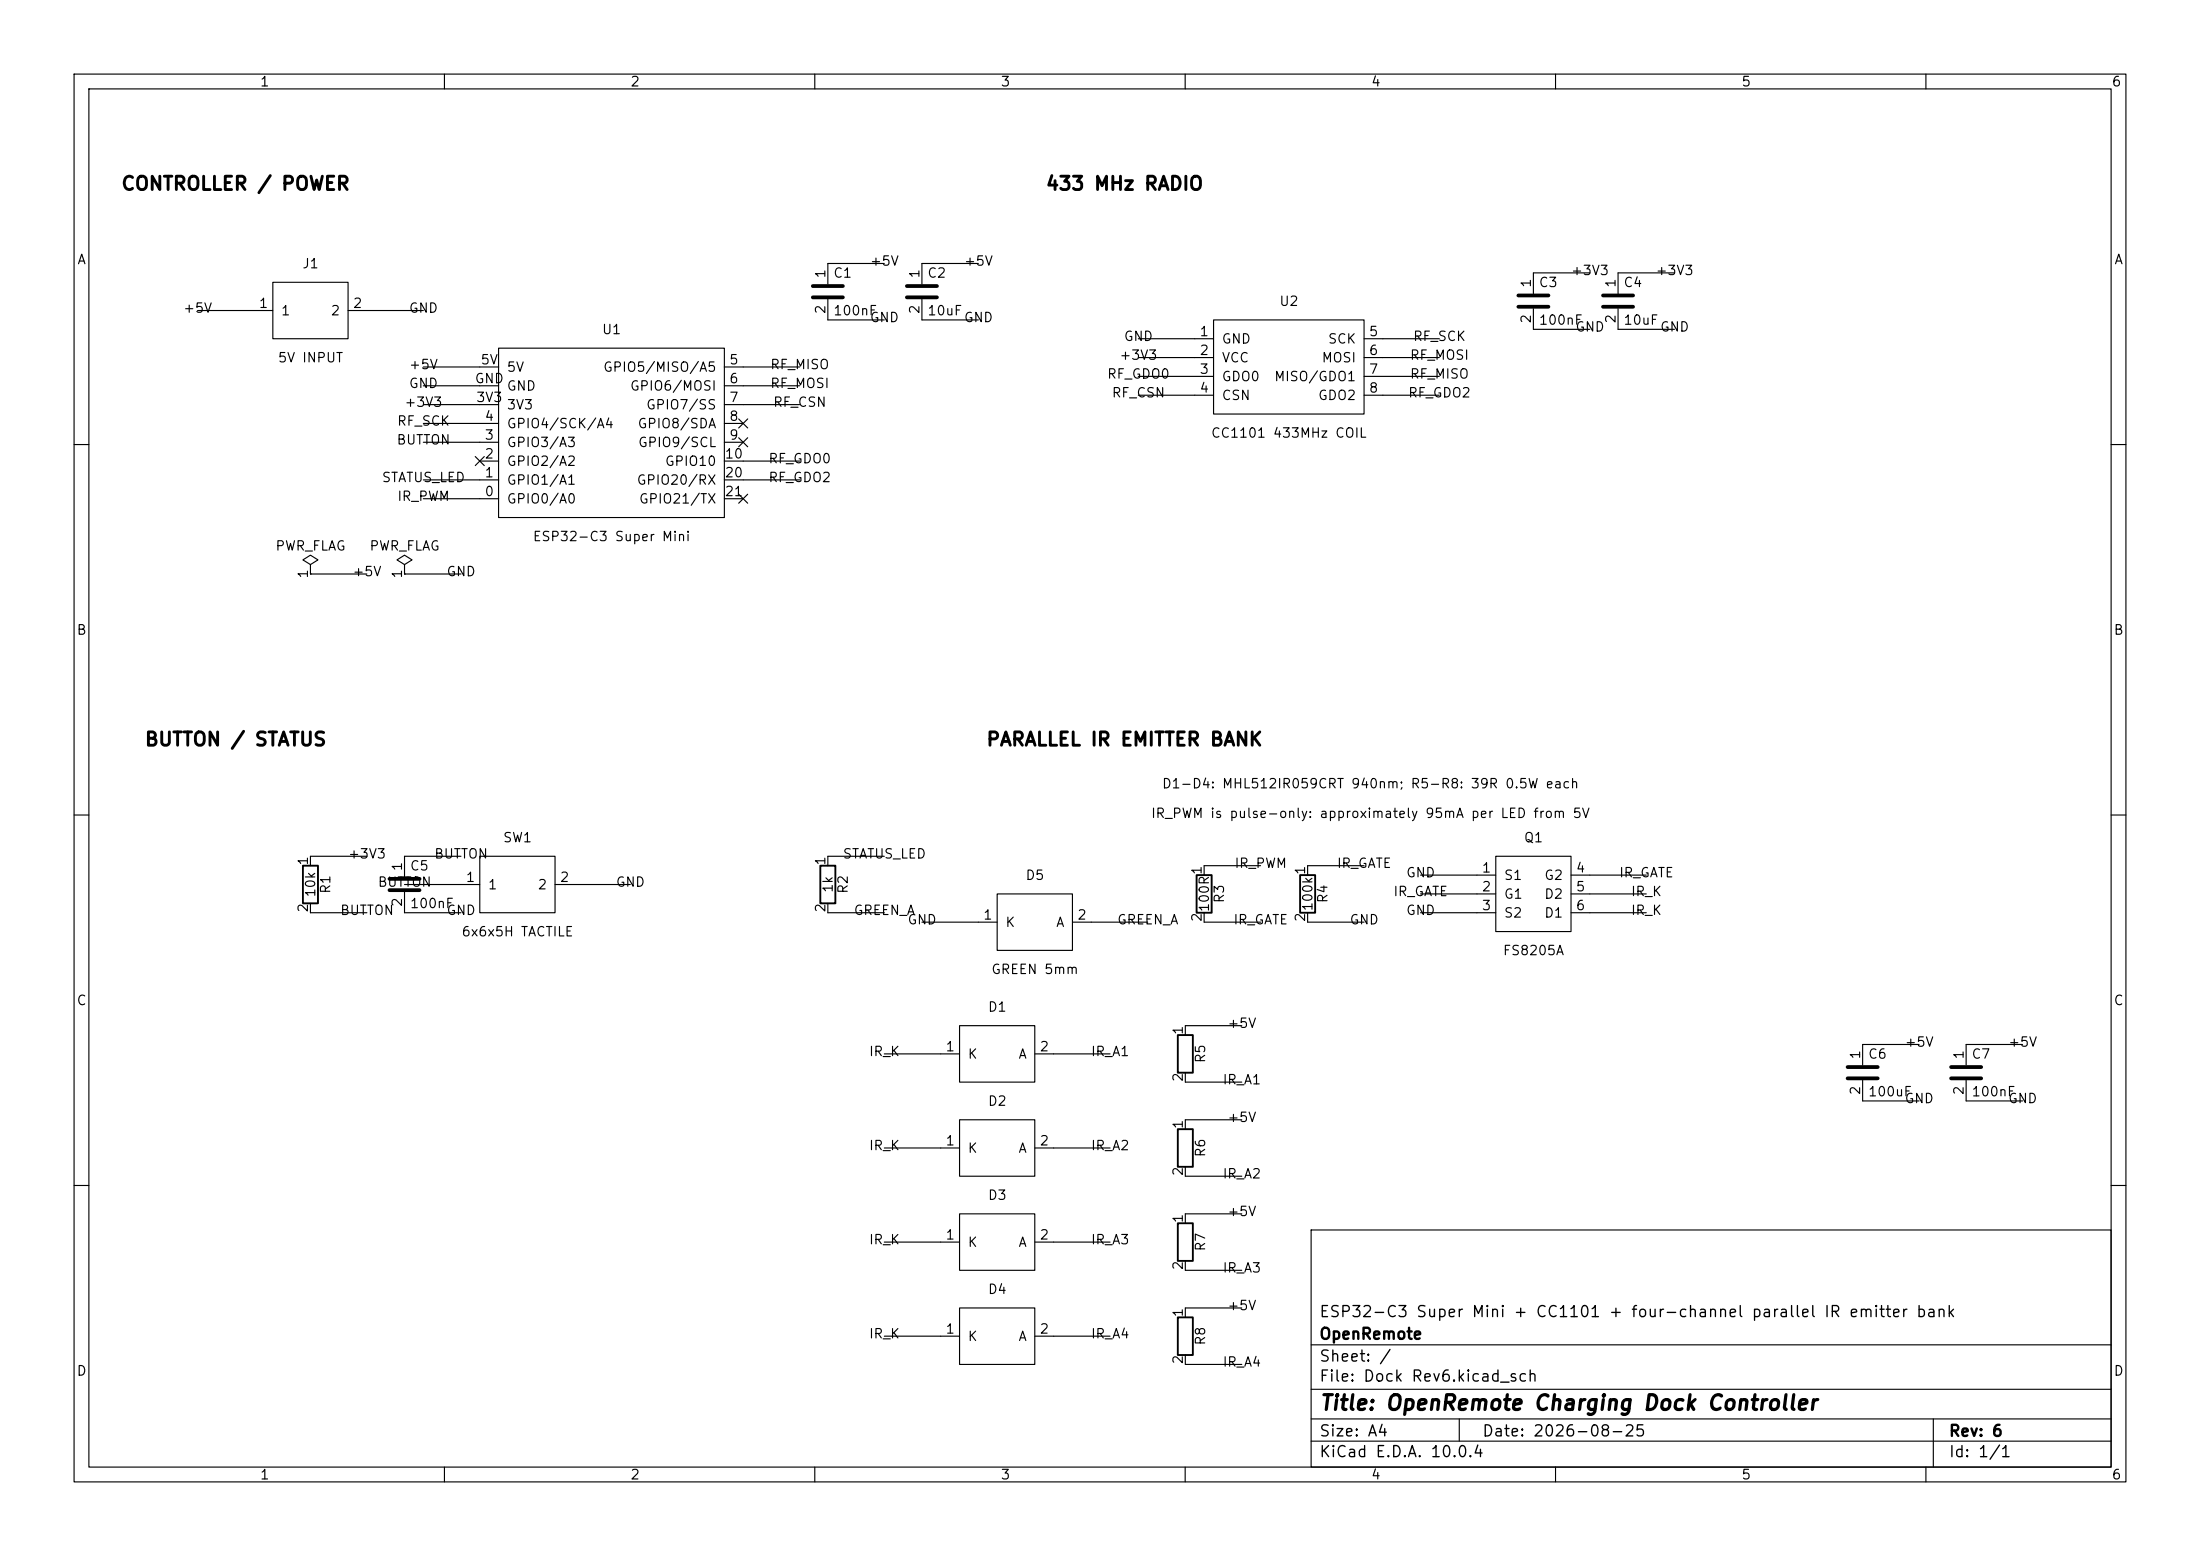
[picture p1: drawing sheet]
<svg xmlns="http://www.w3.org/2000/svg" width="297mm" height="210mm" viewBox="0 0 297 210" stroke-linecap="round" stroke-linejoin="round" font-family="sans-serif">
<g fill="none" stroke="#000" stroke-width=".15">
<path d="M10 10h277v190h-277zM12 12h273v186h-273zM60 10v2M110 10v2M160 10v2M210 10v2M260 10v2M36.8 38.1h10.2v7.6h-10.2zM119.4 35.6h-7.6v2.8M132.1 35.6h-7.6v2.8M214.6 36.8h-7.6v2.8M226.1 36.8h-7.7v2.8"/>
<path d="M26.7 41.9h10.1M47 41.9h10.1M57.1 59.7h10.2M57.1 54.6h10.2M57.1 57.2h10.2M57.1 49.5h10.2M57.1 52.1h10.2M67.3 47h30.5v22.9h-30.5zM97.8 59.7h2.5M97.8 54.6h10.1M97.8 57.2h2.5M97.8 49.5h10.1"/>
<path d="M97.8 52.1h10.1M99.7 56.5l1.2 1.3M99.7 59.1l1.2 1.2M100.9 56.5l-1.2 1.3M100.9 59.1l-1.2 1.2M111.8 40.4v2.8h7.6M124.5 40.4v2.8h7.6M153.7 45.7h10.1M153.7 48.3h10.1M153.7 50.8h10.1M153.7 53.3h10.1M163.8 43.2h20.3v12.7h-20.3z"/>
<path d="M184.1 45.7h10.2M184.1 48.3h10.2M184.1 50.8h10.2M184.1 53.3h10.2M207 41.7v2.8h7.6M218.4 41.7v2.8h7.7M10 60h2M41.9 76.2l1-.6-1-.7-1 .7 1 .6v1.3M41.9 77.5h.1M41.9 77.5h7.6M54.6 76.2l1-.6-1-.7-1 .7 1 .6v1.3M54.6 77.5h.1"/>
<path d="M54.6 77.5h7.6M57.1 67.3h10.2M57.1 64.8h10.2M64.2 61.6l1.2 1.2M64.8 62.2h2.5M65.4 61.6l-1.2 1.2M97.8 67.3h2.5M97.8 64.8h10.1M97.8 62.2h10.1M99.7 66.7l1.2 1.2M100.9 66.7l-1.2 1.2M285 60h2"/>
<path d="M10 110h2M49.5 115.6h-7.6v1.2M54.6 119.4h10.2M62.2 115.6h-7.6v2.8M64.8 115.6h10.1v7.6h-10.1zM74.9 119.4h10.2M119.4 115.6h-7.6v1.2M170.2 116.8h-7.6v1.3M184.1 116.8h-7.6v1.3M191.8 118.1h10.1M201.9 115.6h10.2v10.1h-10.2zM212.1 118.1h10.1"/>
<path d="M285 110h2M41.9 121.9v1.3h7.6M54.6 120.4v2.8h7.6M111.8 121.9v1.3h7.6M124.5 124.5h10.1M129.5 138.4h10.2v7.7h-10.2zM134.6 120.7h10.2v7.6h-10.2zM144.8 124.5h10.1M162.6 123.2v1.3h7.6M167.6 138.4h-7.6v1.3M176.5 123.2v1.3h7.6M191.8 120.7h10.1"/>
<path d="M191.8 123.2h10.1M212.1 120.7h10.1M212.1 123.2h10.1M119.4 154.9h10.1M119.4 142.2h10.1M129.5 151.1h10.2v7.7h-10.2zM139.7 154.9h10.2M139.7 142.2h10.2M160 144.8v1.3h7.6M160 157.5v1.3h7.6M167.6 151.1h-7.6v1.3M251.5 145.8v2.8h7.6"/>
<path d="M259.1 141h-7.6v2.8M265.4 145.8v2.8h7.6M273 141h-7.6v2.8M10 160h2M119.4 167.6h10.1M129.5 163.8h10.2v7.7h-10.2zM129.5 176.5h10.2v7.7h-10.2zM139.7 167.6h10.2M160 170.2v1.3h7.6M167.6 163.8h-7.6v1.3M167.6 176.5h-7.6v1.3M177 166h108v32h-108z"/>
<path d="M285 160h2M60 198v2M110 198v2M119.4 180.3h10.1M139.7 180.3h10.2M160 198v2M160 182.9v1.3h7.6M177 194.5h108M177 191.5h108M177 187.5h108M177 181.5h108M197 191.5v3"/>
<path d="M210 198v2M260 198v2M261 191.5v6.5"/>
</g>
<path d="M40.9 116.8h2v5.1h-2zM110.7 116.8h2.1v5.1h-2.1zM161.5 118.1h2.1v5.1h-2.1zM175.5 118.1h2v5.1h-2zM159 139.7h2v5.1h-2zM159 152.4h2v5.1h-2zM159 177.8h2v5.1h-2zM159 165.1h2v5.1h-2z" fill="none" stroke="#000" stroke-width=".25"/>
<g fill="none" stroke="#000" stroke-width=".51">
<path d="M109.7 38.6h4.1M122.4 38.6h4.1M205 39.9h4M216.4 39.9h4.1M109.7 40.1h4.1M122.4 40.1h4.1M205 41.4h4M216.4 41.4h4.1M52.6 118.6h4M52.6 120.1h4M249.4 144h4.1M249.4 145.5h4.1"/>
<path d="M263.4 144h4.1M263.4 145.5h4.1"/>
</g>
<text font-size="2" x="178" y="190.8">Title: OpenRemote Charging Dock Controller</text>
<g font-size="1.8">
<text x="16.3" y="26.1">CONTROLLER / POWER</text>
<text x="141.1" y="26.1">433 MHz RADIO</text>
<text x="19.4" y="101.1">BUTTON / STATUS</text>
<text x="133" y="101.1">PARALLEL IR EMITTER BANK</text>
</g>
<g font-size="1.5">
<text x="178" y="178.2">ESP32-C3 Super Mini + CC1101 + four-channel parallel IR emitter bank</text>
<text x="178" y="184.2">Sheet: /</text>
<text x="178" y="181.2">OpenRemote</text>
<text x="178" y="186.9">File: Dock Rev6.kicad_sch</text>
<text x="178" y="197.1">KiCad E.D.A. 10.0.4</text>
<text x="178" y="194.3">Size: A4</text>
<text x="200" y="194.3">Date: 2026-08-25</text>
<text x="263" y="194.3">Rev: 6</text>
<text x="263" y="197.1">Id: 1/1</text>
</g>
<g font-size="1.3">
<text x="35" y="12">1</text>
<text x="85" y="12">2</text>
<text x="135" y="12">3</text>
<text x="185" y="12">4</text>
<text x="235" y="12">5</text>
<text x="285" y="12">6</text>
<text x="10.3" y="36">A</text>
<text x="285.3" y="36">A</text>
<text x="34.9" y="41.9">1</text>
<text x="40.7" y="36.5">J1</text>
<text x="47.6" y="41.9">2</text>
<text x="111.7" y="37.7" transform="rotate(-90 111.7 37.7)">1</text>
<text x="112.4" y="37.8">C1</text>
<text x="117.3" y="36.2">+5V</text>
<text x="124.4" y="37.7" transform="rotate(-90 124.4 37.7)">1</text>
<text x="125.1" y="37.8">C2</text>
<text x="130" y="36.2">+5V</text>
<text x="172.6" y="41.6">U2</text>
<text x="207" y="38.9" transform="rotate(-90 207 38.9)">1</text>
<text x="207.7" y="39.1">C3</text>
<text x="212" y="37.5">+3V3</text>
<text x="218.4" y="38.9" transform="rotate(-90 218.4 38.9)">1</text>
<text x="219.1" y="39.1">C4</text>
<text x="223.4" y="37.5">+3V3</text>
<text x="24.6" y="42.5">+5V</text>
<text x="37.8" y="42.9">1</text>
<text x="44.6" y="42.9">2</text>
<text x="55.1" y="42.5">GND</text>
<text x="81.2" y="45.4">U1</text>
<text x="111.7" y="42.5" transform="rotate(-90 111.7 42.5)">2</text>
<text x="112.4" y="42.9">100nF</text>
<text x="117.3" y="43.8">GND</text>
<text x="124.4" y="42.5" transform="rotate(-90 124.4 42.5)">2</text>
<text x="125.1" y="42.9">10uF</text>
<text x="130" y="43.8">GND</text>
<text x="151.6" y="46.3">GND</text>
<text x="161.9" y="45.7">1</text>
<text x="164.8" y="46.7">GND</text>
<text x="179.2" y="46.7">SCK</text>
<text x="184.7" y="45.7">5</text>
<text x="190.7" y="46.3">RF_SCK</text>
<text x="207" y="43.8" transform="rotate(-90 207 43.8)">2</text>
<text x="207.7" y="44.2">100nF</text>
<text x="212.6" y="45.1">GND</text>
<text x="218.4" y="43.8" transform="rotate(-90 218.4 43.8)">2</text>
<text x="219.1" y="44.2">10uF</text>
<text x="224" y="45.1">GND</text>
<text x="37.4" y="49.2">5V INPUT</text>
<text x="55.1" y="50.2">+5V</text>
<text x="55.1" y="52.7">GND</text>
<text x="64" y="52">GND</text>
<text x="64.8" y="49.5">5V</text>
<text x="68.3" y="50.5">5V</text>
<text x="68.3" y="53">GND</text>
<text x="81.3" y="50.5">GPIO5/MISO/A5</text>
<text x="85" y="53">GPIO6/MOSI</text>
<text x="98.4" y="49.5">5</text>
<text x="98.4" y="52">6</text>
<text x="103.9" y="52.7">RF_MOSI</text>
<text x="103.9" y="50.2">RF_MISO</text>
<text x="149.4" y="51.4">RF_GDO0</text>
<text x="150" y="54">RF_CSN</text>
<text x="151" y="48.9">+3V3</text>
<text x="161.9" y="48.2">2</text>
<text x="161.9" y="50.8">3</text>
<text x="161.9" y="53.3">4</text>
<text x="164.8" y="49.2">VCC</text>
<text x="164.8" y="51.8">GDO0</text>
<text x="171.9" y="51.8">MISO/GDO1</text>
<text x="178.3" y="49.2">MOSI</text>
<text x="184.7" y="48.2">6</text>
<text x="184.7" y="50.8">7</text>
<text x="184.7" y="53.3">8</text>
<text x="190" y="54">RF_GDO2</text>
<text x="190.2" y="48.9">RF_MOSI</text>
<text x="190.2" y="51.4">RF_MISO</text>
<text x="53.5" y="57.8">RF_SCK</text>
<text x="54.5" y="55.2">+3V3</text>
<text x="64.2" y="54.6">3V3</text>
<text x="65.3" y="59.7">3</text>
<text x="65.3" y="57.1">4</text>
<text x="68.3" y="55.6">3V3</text>
<text x="68.3" y="58.1">GPIO4/SCK/A4</text>
<text x="86" y="58.1">GPIO8/SDA</text>
<text x="87.1" y="55.6">GPIO7/SS</text>
<text x="98.4" y="54.6">7</text>
<text x="98.4" y="57.1">8</text>
<text x="98.4" y="59.7">9</text>
<text x="104.3" y="55.2">RF_CSN</text>
<text x="163.4" y="59.4">CC1101 433MHz COIL</text>
<text x="164.8" y="54.3">CSN</text>
<text x="177.9" y="54.3">GDO2</text>
<text x="51.5" y="65.4">STATUS_LED</text>
<text x="53.4" y="60.3">BUTTON</text>
<text x="65.3" y="64.7">1</text>
<text x="65.3" y="62.2">2</text>
<text x="68.3" y="65.7">GPIO1/A1</text>
<text x="68.3" y="63.2">GPIO2/A2</text>
<text x="68.3" y="60.7">GPIO3/A3</text>
<text x="85.9" y="65.7">GPIO20/RX</text>
<text x="86" y="60.7">GPIO9/SCL</text>
<text x="89.7" y="63.2">GPIO10</text>
<text x="97.7" y="62.2">10</text>
<text x="97.7" y="64.7">20</text>
<text x="103.6" y="62.9">RF_GDO0</text>
<text x="103.6" y="65.4">RF_GDO2</text>
<text x="53.5" y="67.9">IR_PWM</text>
<text x="65.3" y="67.3">0</text>
<text x="68.3" y="68.3">GPIO0/A0</text>
<text x="86.2" y="68.3">GPIO21/TX</text>
<text x="97.7" y="67.3">21</text>
<text x="37.1" y="74.6">PWR_FLAG</text>
<text x="49.8" y="74.6">PWR_FLAG</text>
<text x="71.8" y="73.4">ESP32-C3 Super Mini</text>
<text x="41.9" y="78.2" transform="rotate(-90 41.9 78.2)">1</text>
<text x="47.5" y="78.1">+5V</text>
<text x="54.6" y="78.2" transform="rotate(-90 54.6 78.2)">1</text>
<text x="60.2" y="78.1">GND</text>
<text x="10.3" y="86">B</text>
<text x="285.3" y="86">B</text>
<text x="156.8" y="106.7">D1-D4: MHL512IR059CRT 940nm; R5-R8: 39R 0.5W each</text>
<text x="155.3" y="110.7">IR_PWM is pulse-only: approximately 95mA per LED from 5V</text>
<text x="41.9" y="116.9" transform="rotate(-90 41.9 116.9)">1</text>
<text x="46.9" y="116.2">+3V3</text>
<text x="54.6" y="117.7" transform="rotate(-90 54.6 117.7)">1</text>
<text x="55.3" y="117.8">C5</text>
<text x="58.5" y="116.2">BUTTON</text>
<text x="62.8" y="119.4">1</text>
<text x="67.8" y="114">SW1</text>
<text x="75.5" y="119.4">2</text>
<text x="111.7" y="116.9" transform="rotate(-90 111.7 116.9)">1</text>
<text x="113.7" y="116.2">STATUS_LED</text>
<text x="138.4" y="119.1">D5</text>
<text x="162.5" y="118.2" transform="rotate(-90 162.5 118.2)">1</text>
<text x="166.6" y="117.5">IR_PWM</text>
<text x="176.5" y="118.2" transform="rotate(-90 176.5 118.2)">1</text>
<text x="180.4" y="117.5">IR_GATE</text>
<text x="189.7" y="118.7">GND</text>
<text x="200" y="118.1">1</text>
<text x="202.9" y="119.1">S1</text>
<text x="205.6" y="114">Q1</text>
<text x="208.4" y="119.1">G2</text>
<text x="212.7" y="118.1">4</text>
<text x="218.5" y="118.7">IR_GATE</text>
<text x="41.9" y="123.3" transform="rotate(-90 41.9 123.3)">2</text>
<text x="42.9" y="121.2" transform="rotate(-90 42.9 121.2)">10k</text>
<text x="44.9" y="120.7" transform="rotate(-90 44.9 120.7)">R1</text>
<text x="45.8" y="123.8">BUTTON</text>
<text x="50.9" y="120">BUTTON</text>
<text x="54.6" y="122.5" transform="rotate(-90 54.6 122.5)">2</text>
<text x="55.3" y="122.9">100nF</text>
<text x="60.2" y="123.8">GND</text>
<text x="65.8" y="120.4">1</text>
<text x="72.5" y="120.4">2</text>
<text x="83.1" y="120">GND</text>
<text x="111.7" y="123.3" transform="rotate(-90 111.7 123.3)">2</text>
<text x="112.7" y="120.6" transform="rotate(-90 112.7 120.6)">1k</text>
<text x="114.8" y="120.7" transform="rotate(-90 114.8 120.7)">R2</text>
<text x="115.2" y="123.8">GREEN_A</text>
<text x="122.4" y="125.1">GND</text>
<text x="132.6" y="124.4">1</text>
<text x="135.6" y="125.4">K</text>
<text x="142.5" y="125.4">A</text>
<text x="145.3" y="124.4">2</text>
<text x="150.7" y="125.1">GREEN_A</text>
<text x="162.5" y="124.5" transform="rotate(-90 162.5 124.5)">2</text>
<text x="163.5" y="123.2" transform="rotate(-90 163.5 123.2)">100R</text>
<text x="165.6" y="122" transform="rotate(-90 165.6 122)">R3</text>
<text x="166.4" y="125.1">IR_GATE</text>
<text x="176.5" y="124.5" transform="rotate(-90 176.5 124.5)">2</text>
<text x="177.5" y="123.1" transform="rotate(-90 177.5 123.1)">100k</text>
<text x="179.5" y="122" transform="rotate(-90 179.5 122)">R4</text>
<text x="182.1" y="125.1">GND</text>
<text x="188" y="121.3">IR_GATE</text>
<text x="189.7" y="123.8">GND</text>
<text x="200" y="120.6">2</text>
<text x="200" y="123.2">3</text>
<text x="202.9" y="121.6">G1</text>
<text x="202.9" y="124.2">S2</text>
<text x="208.4" y="121.6">D2</text>
<text x="208.4" y="124.2">D1</text>
<text x="212.7" y="120.6">5</text>
<text x="212.7" y="123.2">6</text>
<text x="220.1" y="121.3">IR_K</text>
<text x="220.1" y="123.8">IR_K</text>
<text x="62.2" y="126.7">6x6x5H TACTILE</text>
<text x="133.7" y="131.8">GREEN 5mm</text>
<text x="202.8" y="129.2">FS8205A</text>
<text x="10.3" y="136">C</text>
<text x="133.3" y="136.9">D1</text>
<text x="285.3" y="136">C</text>
<text x="117.2" y="142.9">IR_K</text>
<text x="127.6" y="142.2">1</text>
<text x="130.6" y="143.2">K</text>
<text x="137.4" y="143.2">A</text>
<text x="140.3" y="142.2">2</text>
<text x="147.2" y="142.9">IR_A1</text>
<text x="160" y="139.8" transform="rotate(-90 160 139.8)">1</text>
<text x="163" y="143.6" transform="rotate(-90 163 143.6)">R5</text>
<text x="165.6" y="139.1">+5V</text>
<text x="251.4" y="143.1" transform="rotate(-90 251.4 143.1)">1</text>
<text x="252.1" y="143.2">C6</text>
<text x="257" y="141.6">+5V</text>
<text x="265.4" y="143.1" transform="rotate(-90 265.4 143.1)">1</text>
<text x="266.1" y="143.2">C7</text>
<text x="271" y="141.6">+5V</text>
<text x="133.3" y="149.6">D2</text>
<text x="160" y="146.1" transform="rotate(-90 160 146.1)">2</text>
<text x="165" y="146.7">IR_A1</text>
<text x="251.4" y="147.9" transform="rotate(-90 251.4 147.9)">2</text>
<text x="252.1" y="148.3">100uF</text>
<text x="257" y="149.2">GND</text>
<text x="265.4" y="147.9" transform="rotate(-90 265.4 147.9)">2</text>
<text x="266.1" y="148.3">100nF</text>
<text x="271" y="149.2">GND</text>
<text x="117.2" y="155.6">IR_K</text>
<text x="127.6" y="154.9">1</text>
<text x="130.6" y="155.9">K</text>
<text x="137.4" y="155.9">A</text>
<text x="140.3" y="154.9">2</text>
<text x="147.2" y="155.6">IR_A2</text>
<text x="160" y="152.5" transform="rotate(-90 160 152.5)">1</text>
<text x="165.6" y="151.8">+5V</text>
<text x="160" y="158.8" transform="rotate(-90 160 158.8)">2</text>
<text x="163" y="156.3" transform="rotate(-90 163 156.3)">R6</text>
<text x="165" y="159.4">IR_A2</text>
<text x="127.6" y="167.6">1</text>
<text x="133.3" y="162.3">D3</text>
<text x="140.3" y="167.6">2</text>
<text x="160" y="165.2" transform="rotate(-90 160 165.2)">1</text>
<text x="165.6" y="164.5">+5V</text>
<text x="117.2" y="168.3">IR_K</text>
<text x="130.6" y="168.6">K</text>
<text x="137.4" y="168.6">A</text>
<text x="147.2" y="168.3">IR_A3</text>
<text x="160" y="171.5" transform="rotate(-90 160 171.5)">2</text>
<text x="163" y="169" transform="rotate(-90 163 169)">R7</text>
<text x="165" y="172.1">IR_A3</text>
<text x="133.3" y="175">D4</text>
<text x="160" y="177.9" transform="rotate(-90 160 177.9)">1</text>
<text x="165.6" y="177.2">+5V</text>
<text x="10.3" y="186">D</text>
<text x="117.2" y="181">IR_K</text>
<text x="127.6" y="180.3">1</text>
<text x="130.6" y="181.3">K</text>
<text x="137.4" y="181.3">A</text>
<text x="140.3" y="180.3">2</text>
<text x="147.2" y="181">IR_A4</text>
<text x="160" y="184.2" transform="rotate(-90 160 184.2)">2</text>
<text x="163" y="181.7" transform="rotate(-90 163 181.7)">R8</text>
<text x="165" y="184.8">IR_A4</text>
<text x="285.3" y="186">D</text>
<text x="35" y="200">1</text>
<text x="85" y="200">2</text>
<text x="135" y="200">3</text>
<text x="185" y="200">4</text>
<text x="235" y="200">5</text>
<text x="285" y="200">6</text>
</g>
</svg>
